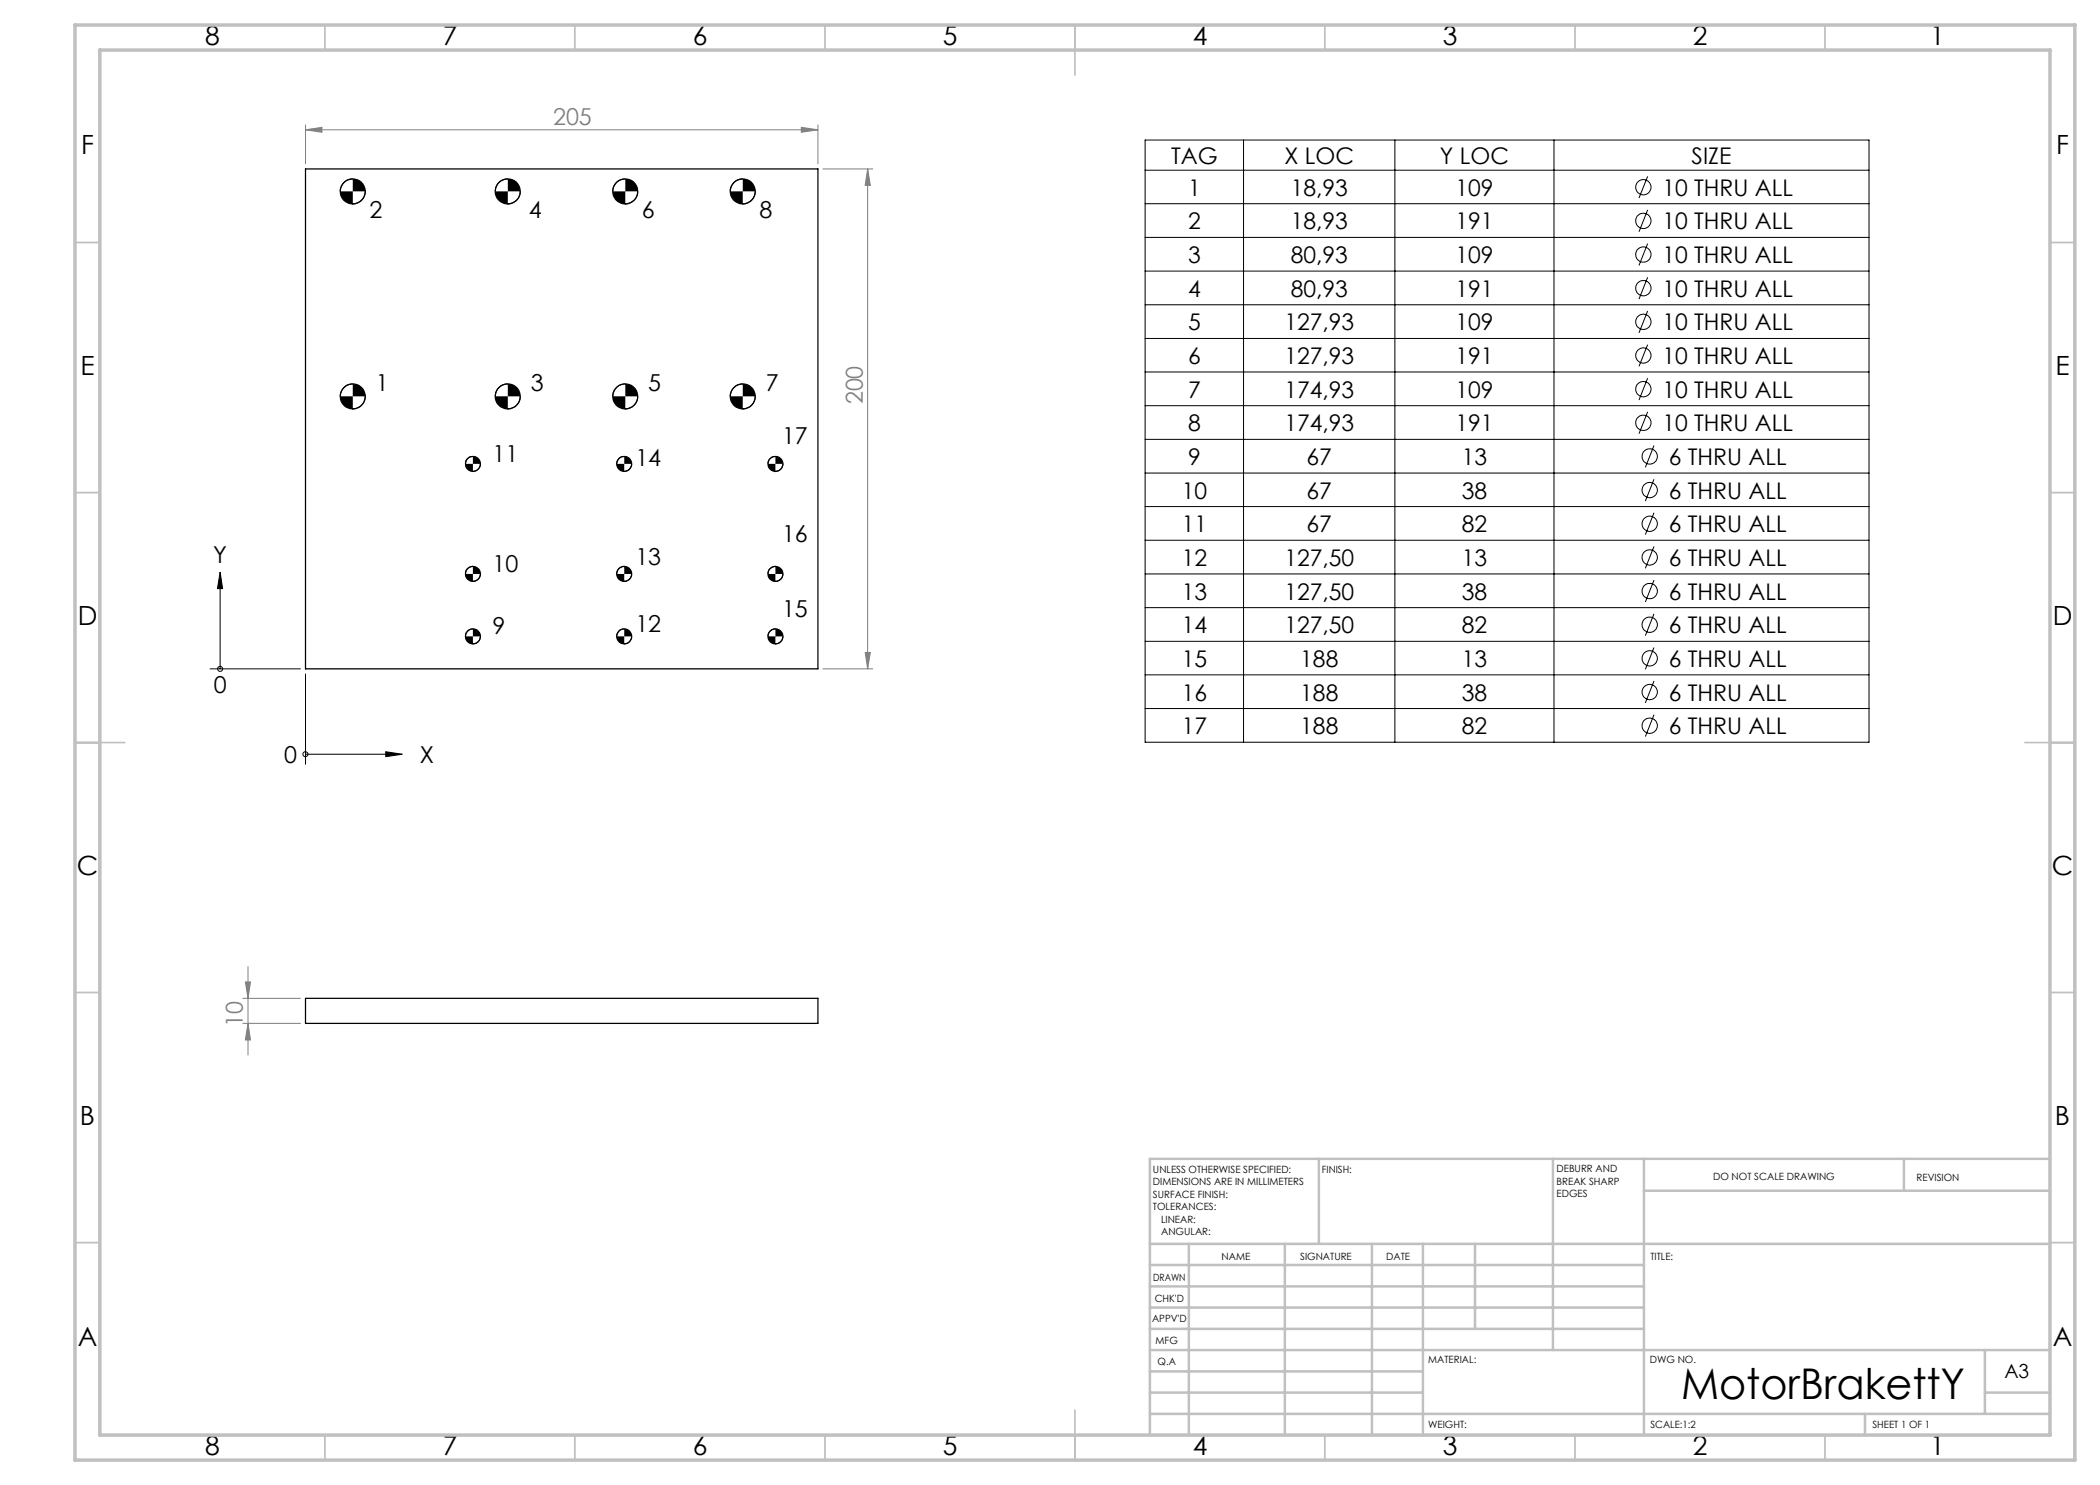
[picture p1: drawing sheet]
<svg xmlns="http://www.w3.org/2000/svg" width="420mm" height="297mm" viewBox="0 0 420 297" stroke-linecap="round" stroke-linejoin="round" font-family="sans-serif">
<g fill="none" stroke="#000" stroke-width=".2">
<path d="M70.6 35.8a2.52 2.52 0 0 0-2.5 2.5M73.1 38.3a2.52 2.52 0 0 1-2.5 2.5M101.6 35.8a2.52 2.52 0 0 0-2.5 2.5M104 38.3a2.46 2.46 0 0 1-2.4 2.5M125.1 35.8a2.52 2.52 0 0 0-2.5 2.5M127.6 38.3a2.52 2.52 0 0 1-2.5 2.5M148.6 35.8a2.52 2.52 0 0 0-2.6 2.5M151.1 38.3a2.52 2.52 0 0 1-2.5 2.5M229 28h144.8v120.4h-144.8zM229 34h144.8M248.7 28v120.4M279 28v120.4"/>
<path d="M310.8 28v120.4M329.5 35.3l-1.7 4.3M229 40.7h144.8M229 47.5h144.8M229 54.2h144.8M329.5 42l-1.7 4.4M329.5 48.7l-1.7 4.4M329.5 55.5l-1.7 4.3M70.6 76.8a2.52 2.52 0 0 0-2.5 2.5M73.1 79.3a2.52 2.52 0 0 1-2.5 2.5M101.6 76.8a2.52 2.52 0 0 0-2.5 2.5M104 79.3a2.46 2.46 0 0 1-2.4 2.5"/>
<path d="M125.1 76.8a2.52 2.52 0 0 0-2.5 2.5M127.6 79.3a2.52 2.52 0 0 1-2.5 2.5M148.6 76.8a2.52 2.52 0 0 0-2.6 2.5M151.1 79.3a2.52 2.52 0 0 1-2.5 2.5M229 61h144.8M229 67.7h144.8M229 74.4h144.8M329.5 62.2l-1.7 4.4M329.5 68.9l-1.7 4.4M329.5 75.6l-1.7 4.4M94.6 91.3a1.44 1.44 0 0 0-1.5 1.5M96.1 92.8a1.56 1.56 0 0 1-1.5 1.5"/>
<path d="M124.8 91.3a1.44 1.44 0 0 0-1.5 1.5M126.3 92.8a1.56 1.56 0 0 1-1.5 1.5M155.1 91.3a1.44 1.44 0 0 0-1.5 1.5M156.6 92.8a1.56 1.56 0 0 1-1.5 1.5M229 81.1h144.8M229 87.9h144.8M229 94.6h144.8M329.5 82.4l-1.7 4.3M330.8 89.1l-1.7 4.4M330.8 95.8l-1.7 4.4M44 117.7v16.1M44 114.4l.5 3.3h-1z"/>
<path d="M94.6 113.3a1.5 1.5 0 0 0-1.5 1.5M96.1 114.8a1.5 1.5 0 0 1-1.5 1.5M124.8 113.3a1.5 1.5 0 0 0-1.5 1.5M126.3 114.8v.2a1.53 1.53 0 0 1-1.5 1.3M155.1 113.3a1.5 1.5 0 0 0-1.5 1.5M156.6 114.8a1.5 1.5 0 0 1-1.5 1.5M229 101.3h144.8M229 108.1h144.8M229 114.8h144.8M330.8 102.5l-1.7 4.4M330.8 109.3l-1.7 4.4M330.8 116l-1.7 4.4"/>
<path d="M42 133.8h18.1M61.1 134.8v18.1M94.6 125.8a1.5 1.5 0 0 0-1.5 1.5M96.1 127.3a1.5 1.5 0 0 1-1.5 1.5M124.8 125.8a1.5 1.5 0 0 0-1.5 1.5M126.3 127.3a1.5 1.5 0 0 1-1.5 1.5M155.1 125.8a1.5 1.5 0 0 0-1.5 1.5M156.6 127.3a1.5 1.5 0 0 1-1.5 1.5M229 121.5h144.8M229 128.3h144.8M229 135h144.8M330.8 122.8l-1.7 4.3"/>
<path d="M330.8 129.5l-1.7 4.4M330.8 136.2l-1.7 4.4M61.1 150.8h16.1M77.2 150.4l3.3 .4-3.3 .5zM229 141.7h144.8M330.8 142.9l-1.7 4.4"/>
<circle cx="328.7" cy="37.4" r="1.53"/>
<circle cx="328.7" cy="50.9" r="1.53"/>
<circle cx="328.7" cy="57.6" r="1.53"/>
<circle cx="328.7" cy="44.2" r="1.53"/>
<circle cx="328.7" cy="71.1" r="1.53"/>
<circle cx="328.7" cy="77.8" r="1.53"/>
<circle cx="328.7" cy="64.4" r="1.53"/>
<circle cx="328.7" cy="84.6" r="1.54"/>
<circle cx="329.9" cy="91.3" r="1.53"/>
<circle cx="329.9" cy="98" r="1.53"/>
<circle cx="329.9" cy="118.2" r="1.54"/>
<circle cx="329.9" cy="104.8" r="1.53"/>
<circle cx="329.9" cy="111.5" r="1.53"/>
<circle cx="44" cy="133.8" r=".5"/>
<circle cx="329.9" cy="124.9" r="1.53"/>
<circle cx="329.9" cy="131.7" r="1.53"/>
<circle cx="329.9" cy="138.4" r="1.53"/>
<circle cx="61.1" cy="150.8" r=".5"/>
<circle cx="329.9" cy="145.1" r="1.53"/>
</g>
<g fill="none" stroke="#808080" stroke-width=".2">
<path d="M61.1 26l3.3-.5v1zM61.1 25v7.8M61.1 26h102.5M160.3 25.5l3.3 .5-3.3 .5zM163.6 25v7.8M164.6 33.8h10M173.5 33.8l.6 3.3h-1.1zM173.5 33.8v100M164.6 133.8h10M173 130.5h1.1l-.6 3.3zM48.6 199.7h11.5M49.1 196.4h1l-.5 3.3z"/>
<path d="M49.6 193.3v17.7M48.6 204.7h11.5M49.6 204.7l.5 3.3h-1z"/>
</g>
<g fill="none" stroke="#c0c0c0" stroke-width=".35">
<path d="M65 5v5M115 5v5M165 5v5M215 5v10M265 5v5M315 5v5M365 5v5M15 48.5h5M410 48.5h5M15 98.5h5M410 98.5h5M15 148.5h10"/>
<path d="M405 148.5h10M15 198.5h5M410 198.5h5M15 248.5h5M410 248.5h5M65 287v5M115 287v5M165 287v5M215 282v10M265 287v5M315 287v5M365 287v5"/>
</g>
<g fill="none" stroke="#c0c0c0" stroke-width=".5">
<path d="M263.8 231.8v17M310.6 231.8v38.2M328.8 231.8v55.2M328.8 238.2h81.2M380.8 231.8v6.4M410 231.8h-180v55.2M230 248.8h180M230 257.3h98.8M230 253h98.8M237.8 248.8v38.2M257 248.8v38.2M274.4 248.8v38.2"/>
<path d="M284.6 248.8v38.2M295 248.8v17M230 265.8h98.8M230 261.5h98.8M230 278.5h54.6M230 274.3h54.6M230 270h180M397 278.5h13M397 270v12.8M230 282.8h180M373 282.8v4.2"/>
</g>
<path d="M15 5h400v287h-400zM20 10h390v277h-390z" fill="none" stroke="#c0c0c0" stroke-width=".7"/>
<path d="M93.1 127.3a1.44 1.44 0 0 0 1.5 1.5v-1.5zM94.6 125.8v1.5h1.5a1.56 1.56 0 0 0-1.5-1.5zM123.3 127.3a1.5 1.5 0 0 0 1.5 1.5v-1.5zM124.8 125.8v1.5h1.5a1.56 1.56 0 0 0-1.5-1.5zM123.3 92.8a1.56 1.56 0 0 0 1.5 1.5v-1.5zM124.8 91.3v1.5h1.5a1.5 1.5 0 0 0-1.5-1.5zM123.3 114.8v.2a1.53 1.53 0 0 0 1.5 1.3v-1.5zM124.8 113.3v1.5h1.5a1.5 1.5 0 0 0-1.5-1.5zM153.6 127.3a1.44 1.44 0 0 0 1.5 1.5v-1.5zM155.1 125.8v1.5h1.5a1.56 1.56 0 0 0-1.5-1.5zM153.6 114.8a1.44 1.44 0 0 0 1.5 1.5v-1.5zM155.1 113.3v1.5h1.5a1.5 1.5 0 0 0-1.5-1.5zM153.6 92.8a1.49 1.49 0 0 0 1.5 1.5v-1.5zM155.1 91.3v1.5h1.5a1.5 1.5 0 0 0-1.5-1.5zM93.1 92.8a1.49 1.49 0 0 0 1.5 1.5v-1.5zM94.6 91.3v1.5h1.5a1.5 1.5 0 0 0-1.5-1.5zM93.1 114.8a1.44 1.44 0 0 0 1.5 1.5v-1.5zM94.6 113.3v1.5h1.5a1.5 1.5 0 0 0-1.5-1.5zM99.1 79.3a2.46 2.46 0 0 0 2.5 2.5v-2.5zM101.6 76.8v2.5h2.4a2.52 2.52 0 0 0-2.4-2.5zM122.6 79.3a2.46 2.46 0 0 0 2.5 2.5v-2.5zM125.1 76.8v2.5h2.5a2.59 2.59 0 0 0-2.5-2.5zM146 79.3a2.46 2.46 0 0 0 2.6 2.5v-2.5zM148.6 76.8v2.5h2.5a2.59 2.59 0 0 0-2.5-2.5zM146 38.3a2.46 2.46 0 0 0 2.6 2.5v-2.5zM148.6 35.8v2.5h2.5a2.52 2.52 0 0 0-2.5-2.5zM122.6 38.3a2.46 2.46 0 0 0 2.5 2.5v-2.5zM125.1 35.8v2.5h2.5a2.52 2.52 0 0 0-2.5-2.5zM99.1 38.3a2.46 2.46 0 0 0 2.5 2.5v-2.5zM101.6 35.8v2.5h2.4a2.46 2.46 0 0 0-2.4-2.5zM68.1 38.3a2.46 2.46 0 0 0 2.5 2.5v-2.5zM70.6 35.8v2.5h2.5a2.52 2.52 0 0 0-2.5-2.5zM68.1 79.3a2.46 2.46 0 0 0 2.5 2.5v-2.5zM70.6 76.8v2.5h2.5a2.59 2.59 0 0 0-2.5-2.5zM77.2 150.4l3.3 .4-3.3 .5zM44 114.4l.5 3.3h-1z" fill="#000"/>
<g fill="#808080">
<path d="M61.1 26l3.3-.5v1zM160.3 25.5l3.3 .5-3.3 .5z"/>
<path d="M173.5 33.8l.6 3.3h-1.1zM173 130.5h1.1l-.6 3.3zM49.1 196.4h1l-.5 3.3zM49.6 204.7l.5 3.3h-1z"/>
</g>
<g fill="none" stroke="#000" stroke-width=".25">
<path d="M61.1 33.8h102.5v100h-102.5zM61.1 199.7h102.5v5h-102.5z"/>
<circle cx="70.5" cy="38.3" r="2.49"/>
<circle cx="101.5" cy="38.3" r="2.5"/>
<circle cx="125.1" cy="38.3" r="2.49"/>
<circle cx="148.5" cy="38.3" r="2.49"/>
<circle cx="70.5" cy="79.3" r="2.49"/>
<circle cx="101.5" cy="79.3" r="2.5"/>
<circle cx="125.1" cy="79.3" r="2.49"/>
<circle cx="148.5" cy="79.3" r="2.49"/>
<circle cx="94.6" cy="92.8" r="1.51"/>
<circle cx="124.8" cy="92.8" r="1.5"/>
<circle cx="155.1" cy="92.8" r="1.51"/>
<circle cx="94.6" cy="114.8" r="1.51"/>
<circle cx="124.8" cy="114.8" r="1.5"/>
<circle cx="155.1" cy="114.8" r="1.51"/>
<circle cx="94.6" cy="127.3" r="1.49"/>
<circle cx="124.8" cy="127.3" r="1.48"/>
<circle cx="155.1" cy="127.3" r="1.49"/>
</g>
<text font-size="8.5" x="336.2" y="279.7">MotorBrakettY</text>
<g font-size="5.3">
<text x="41" y="9">8</text>
<text x="88.5" y="9">7</text>
<text x="138.5" y="9">6</text>
<text x="188.5" y="9">5</text>
<text x="238.5" y="9">4</text>
<text x="288.5" y="9">3</text>
<text x="338.5" y="9">2</text>
<text x="386" y="9">1</text>
<text x="16.2" y="30.7">F</text>
<text x="411.2" y="30.7">F</text>
<text x="16.1" y="75">E</text>
<text x="411.1" y="75">E</text>
<text x="15.5" y="125">D</text>
<text x="410.5" y="125">D</text>
<text x="15.4" y="175">C</text>
<text x="410.4" y="175">C</text>
<text x="16" y="225">B</text>
<text x="411" y="225">B</text>
<text x="15.5" y="269.2">A</text>
<text x="410.5" y="269.2">A</text>
<text x="41" y="291">8</text>
<text x="88.5" y="291">7</text>
<text x="138.5" y="291">6</text>
<text x="188.5" y="291">5</text>
<text x="238.5" y="291">4</text>
<text x="288.5" y="291">3</text>
<text x="338.5" y="291">2</text>
<text x="386" y="291">1</text>
</g>
<g font-size="4.7" fill="#808080">
<text x="110.6" y="24.9">205</text>
<text x="172.5" y="80.9" transform="rotate(-90 172.5 80.9)">200</text>
<text x="48.6" y="205.4" transform="rotate(-90 48.6 205.4)">10</text>
</g>
<g font-size="4.7">
<text x="73.9" y="43.6">2</text>
<text x="105.8" y="43.6">4</text>
<text x="128.4" y="43.6">6</text>
<text x="151.9" y="43.6">8</text>
<text x="75.2" y="78.2">1</text>
<text x="106.2" y="78.2">3</text>
<text x="129.7" y="78.2">5</text>
<text x="153.2" y="78.2">7</text>
<text x="156.4" y="88.9">17</text>
<text x="98.5" y="92.4">11</text>
<text x="127.1" y="93.3">14</text>
<text x="42.7" y="112.7">Y</text>
<text x="127.1" y="113.1">13</text>
<text x="156.4" y="108.4">16</text>
<text x="98.5" y="114.4">10</text>
<text x="156.4" y="123.4">15</text>
<text x="98.5" y="126.9">9</text>
<text x="127.1" y="126.4">12</text>
<text x="42.7" y="138.5">0</text>
<text x="56.8" y="152.6">0</text>
<text x="84" y="152.6">X</text>
</g>
<g font-size="4.6">
<text x="234.2" y="32.7">TAG</text>
<text x="256.9" y="32.7">X LOC</text>
<text x="288" y="32.7">Y LOC</text>
<text x="338.3" y="32.7">SIZE</text>
<text x="237.6" y="39.2">1</text>
<text x="258.1" y="39.2">18,93</text>
<text x="291.1" y="39.2">109</text>
<text x="332.5" y="39.2">10 THRU ALL</text>
<text x="237.6" y="45.9">2</text>
<text x="258.1" y="45.9">18,93</text>
<text x="291.1" y="45.9">191</text>
<text x="332.5" y="45.9">10 THRU ALL</text>
<text x="237.6" y="52.6">3</text>
<text x="258.1" y="52.6">80,93</text>
<text x="291.1" y="52.6">109</text>
<text x="332.5" y="52.6">10 THRU ALL</text>
<text x="237.6" y="59.4">4</text>
<text x="258.1" y="59.4">80,93</text>
<text x="291.1" y="59.4">191</text>
<text x="332.5" y="59.4">10 THRU ALL</text>
<text x="237.6" y="66.1">5</text>
<text x="256.9" y="66.1">127,93</text>
<text x="291.1" y="66.1">109</text>
<text x="332.5" y="66.1">10 THRU ALL</text>
<text x="237.6" y="72.8">6</text>
<text x="256.9" y="72.8">127,93</text>
<text x="291.1" y="72.8">191</text>
<text x="332.5" y="72.8">10 THRU ALL</text>
<text x="237.6" y="79.5">7</text>
<text x="256.9" y="79.5">174,93</text>
<text x="291.1" y="79.5">109</text>
<text x="332.5" y="79.5">10 THRU ALL</text>
<text x="237.6" y="86.3">8</text>
<text x="256.9" y="86.3">174,93</text>
<text x="291.1" y="86.3">191</text>
<text x="332.5" y="86.3">10 THRU ALL</text>
<text x="237.6" y="93">9</text>
<text x="261.3" y="93">67</text>
<text x="292.4" y="93">13</text>
<text x="333.8" y="93">6 THRU ALL</text>
<text x="236.3" y="99.7">10</text>
<text x="261.3" y="99.7">67</text>
<text x="292.4" y="99.7">38</text>
<text x="333.8" y="99.7">6 THRU ALL</text>
<text x="236.3" y="106.5">11</text>
<text x="261.3" y="106.5">67</text>
<text x="292.4" y="106.5">82</text>
<text x="333.8" y="106.5">6 THRU ALL</text>
<text x="236.3" y="113.2">12</text>
<text x="256.9" y="113.2">127,50</text>
<text x="292.4" y="113.2">13</text>
<text x="333.8" y="113.2">6 THRU ALL</text>
<text x="236.3" y="119.9">13</text>
<text x="256.9" y="119.9">127,50</text>
<text x="292.4" y="119.9">38</text>
<text x="333.8" y="119.9">6 THRU ALL</text>
<text x="236.3" y="126.7">14</text>
<text x="256.9" y="126.7">127,50</text>
<text x="292.4" y="126.7">82</text>
<text x="333.8" y="126.7">6 THRU ALL</text>
<text x="236.3" y="133.4">15</text>
<text x="260.1" y="133.4">188</text>
<text x="292.4" y="133.4">13</text>
<text x="333.8" y="133.4">6 THRU ALL</text>
<text x="236.3" y="140.1">16</text>
<text x="260.1" y="140.1">188</text>
<text x="292.4" y="140.1">38</text>
<text x="333.8" y="140.1">6 THRU ALL</text>
<text x="236.3" y="146.9">17</text>
<text x="260.1" y="146.9">188</text>
<text x="292.4" y="146.9">82</text>
<text x="333.8" y="146.9">6 THRU ALL</text>
</g>
<text font-size="3.9" x="400.9" y="275.5">A3</text>
<g font-size="2">
<text x="230.6" y="234.6">UNLESS OTHERWISE SPECIFIED:</text>
<text x="230.6" y="237.1">DIMENSIONS ARE IN MILLIMETERS</text>
<text x="230.6" y="239.6">SURFACE FINISH:</text>
<text x="264.4" y="234.6">FINISH:</text>
<text x="311.3" y="234.5">DEBURR AND</text>
<text x="311.3" y="237">BREAK SHARP</text>
<text x="311.3" y="239.5">EDGES</text>
<text x="342.6" y="236">DO NOT SCALE DRAWING</text>
<text x="383.3" y="236.2">REVISION</text>
<text x="230.6" y="242.1">TOLERANCES:</text>
<text x="232.2" y="244.6">LINEAR:</text>
<text x="232.2" y="247.1">ANGULAR:</text>
<text x="244.3" y="252">NAME</text>
<text x="260" y="251.9">SIGNATURE</text>
<text x="277.2" y="251.9">DATE</text>
<text x="330.1" y="251.9">TITLE:</text>
<text x="230.6" y="256.1">DRAWN</text>
<text x="230.9" y="260.3">CHK'D</text>
<text x="230.4" y="264.4">APPV'D</text>
<text x="231.1" y="268.8">MFG</text>
<text x="231.5" y="273">Q.A</text>
<text x="285.6" y="272.5">MATERIAL:</text>
<text x="330" y="272.5">DWG NO.</text>
<text x="285.6" y="285.5">WEIGHT:</text>
<text x="330.1" y="285.6">SCALE:1:2</text>
<text x="374.5" y="285.6">SHEET 1 OF 1</text>
</g>
</svg>
